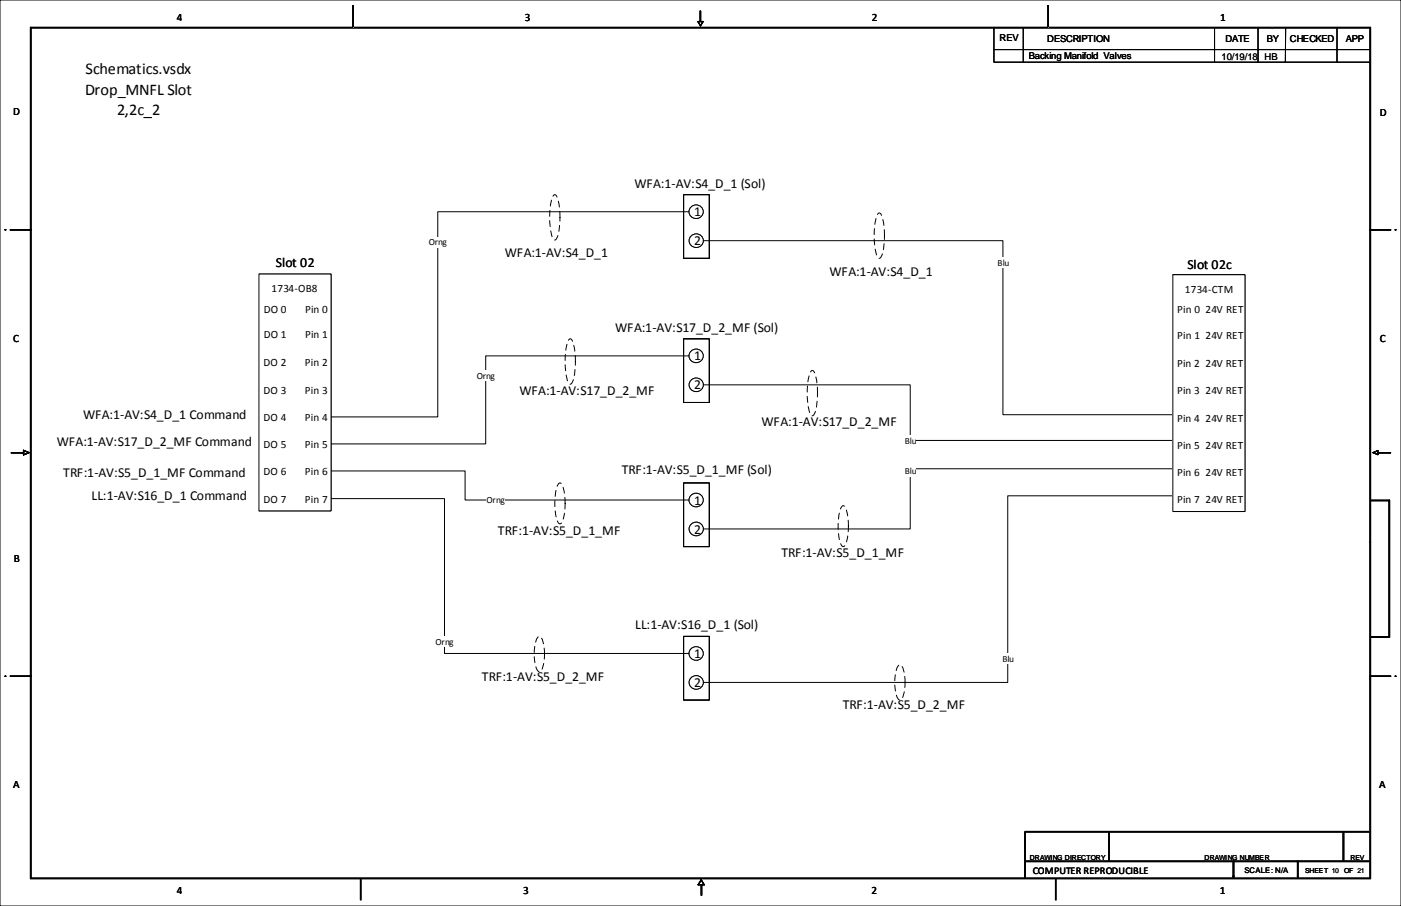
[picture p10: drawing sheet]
<svg xmlns="http://www.w3.org/2000/svg" width="432mm" height="279mm" viewBox="0 0 432 279" stroke-linecap="round" stroke-linejoin="round" font-family="sans-serif">
<path d="M0 0h431.8v279.4h-431.8zM210.7 148.9h7.9v19.7h-7.9z" fill="none" stroke="#000" stroke-width=".31"/>
<circle cx="214.6" cy="163.1" r="2.13" fill="#fff"/>
<circle cx="214.6" cy="163.1" r="2.13" fill="none" stroke="#000" stroke-width=".31"/>
<circle cx="214.6" cy="154.2" r="2.13" fill="#fff"/>
<g fill="none" stroke="#000" stroke-width=".31">
<path d="M210.7 148.9h7.9v19.7h-7.9z"/>
<circle cx="214.6" cy="154.2" r="2.13"/>
</g>
<circle cx="214.6" cy="163.1" r="2.13" fill="#fff"/>
<circle cx="214.6" cy="163.1" r="2.13" fill="none" stroke="#000" stroke-width=".31"/>
<circle cx="214.6" cy="154.2" r="2.13" fill="#fff"/>
<g fill="none" stroke="#000" stroke-width=".31">
<path d="M102 145.2h41.3v9h69.1"/>
<circle cx="214.6" cy="154.2" r="2.13"/>
</g>
<path d="M149.9 152.5h5.7v3.4h-5.7z" fill-rule="evenodd" fill="#fff"/>
<path d="M361.5 144.6h-81v18.5h-63.7" fill="none" stroke="#000" stroke-width=".31"/>
<path d="M278.7 143.6h3.7v3.4h-3.7z" fill-rule="evenodd" fill="#fff"/>
<path d="M210.7 104.5h7.9v19.6h-7.9z" fill="none" stroke="#000" stroke-width=".31"/>
<circle cx="214.6" cy="118.7" r="2.13" fill="#fff"/>
<circle cx="214.6" cy="118.7" r="2.13" fill="none" stroke="#000" stroke-width=".31"/>
<circle cx="214.6" cy="109.7" r="2.13" fill="#fff"/>
<g fill="none" stroke="#000" stroke-width=".31">
<path d="M210.7 104.5h7.9v19.6h-7.9z"/>
<circle cx="214.6" cy="109.7" r="2.13"/>
</g>
<circle cx="214.6" cy="118.7" r="2.13" fill="#fff"/>
<circle cx="214.6" cy="118.7" r="2.13" fill="none" stroke="#000" stroke-width=".31"/>
<circle cx="214.6" cy="109.7" r="2.13" fill="#fff"/>
<g fill="none" stroke="#000" stroke-width=".31">
<path d="M212.4 109.7h-62.7v27.2h-47.7"/>
<circle cx="214.6" cy="109.7" r="2.13"/>
</g>
<path d="M146.9 114.1h5.6v3.4h-5.6z" fill-rule="evenodd" fill="#fff"/>
<path d="M210.7 60h7.9v19.7h-7.9z" fill="none" stroke="#000" stroke-width=".31"/>
<circle cx="214.6" cy="74.2" r="2.13" fill="#fff"/>
<circle cx="214.6" cy="74.2" r="2.13" fill="none" stroke="#000" stroke-width=".31"/>
<circle cx="214.6" cy="65.3" r="2.13" fill="#fff"/>
<g fill="none" stroke="#000" stroke-width=".31">
<path d="M210.7 60h7.9v19.7h-7.9z"/>
<circle cx="214.6" cy="65.3" r="2.13"/>
</g>
<circle cx="214.6" cy="74.2" r="2.13" fill="#fff"/>
<circle cx="214.6" cy="74.2" r="2.13" fill="none" stroke="#000" stroke-width=".31"/>
<circle cx="214.6" cy="65.3" r="2.13" fill="#fff"/>
<g fill="none" stroke="#000" stroke-width=".31">
<path d="M212.4 65.3h-77.5v63.3h-32.9"/>
<circle cx="214.6" cy="65.3" r="2.13"/>
</g>
<path d="M132.1 73h5.7v3.3h-5.7z" fill-rule="evenodd" fill="#fff"/>
<path d="M216.8 74.2h92.3v53.7h52.4" fill="none" stroke="#000" stroke-width=".31"/>
<path d="M307.3 79.4h3.6v3.4h-3.6z" fill-rule="evenodd" fill="#fff"/>
<path d="M210.7 196.3h7.9v19.6h-7.9z" fill="none" stroke="#000" stroke-width=".31"/>
<circle cx="214.6" cy="210.5" r="2.13" fill="#fff"/>
<circle cx="214.6" cy="210.5" r="2.13" fill="none" stroke="#000" stroke-width=".31"/>
<circle cx="214.6" cy="201.5" r="2.13" fill="#fff"/>
<g fill="none" stroke="#000" stroke-width=".31">
<path d="M210.7 196.3h7.9v19.6h-7.9z"/>
<circle cx="214.6" cy="201.5" r="2.13"/>
</g>
<circle cx="214.6" cy="210.5" r="2.13" fill="#fff"/>
<circle cx="214.6" cy="210.5" r="2.13" fill="none" stroke="#000" stroke-width=".31"/>
<circle cx="214.6" cy="201.5" r="2.13" fill="#fff"/>
<g fill="none" stroke="#000" stroke-width=".31">
<path d="M102 153.8h35v47.7h75.4"/>
<circle cx="214.6" cy="201.5" r="2.13"/>
</g>
<path d="M134.2 196.2h5.6v3.3h-5.6z" fill-rule="evenodd" fill="#fff"/>
<path d="M361.5 152.9h-50.9v57.6h-93.8" fill="none" stroke="#000" stroke-width=".31"/>
<g fill="#fff">
<path d="M308.8 201.5h3.6v3.3h-3.6z" fill-rule="evenodd"/>
<path d="M9.4 8.4v262.6l.2-.2v-262.2zM9.4 8.4l.2 .2h412.6l.2-.2zM422.2 8.6v262.2l.2 .2v-262.6zM9.4 271h413l-.2-.2h-412.6z" fill-rule="evenodd"/>
</g>
<path d="M9.4 8.4l.2 .2v262.2l-.2 .2zM9.4 8.4h413l-.2 .2h-412.6zM422.2 8.6l.2-.2v262.6l-.2-.2zM9.4 271l.2-.2h412.6l.2 .2z" fill="none" stroke="#000" stroke-width=".31"/>
<path d="M9.4 8.5h.1M9.4 8.6h.1M9.5 8.4h.1M9.5 8.6h.1M9.6 8.5h.1M9.5 8.5h.1" fill="none" stroke="#000" stroke-width=".31"/>
<path d="M3.2 208.5h6.3v.1h-6.3z" fill-rule="evenodd" fill="#fff"/>
<path d="M3.2 208.5h6.3v.1h-6.3z" fill="none" stroke="#000" stroke-width=".31"/>
<path d="M9.4 208.5h.1M9.4 208.6h.1M9.5 208.5h.1M9.5 208.6h.1M9.6 208.5h.1" fill="none" stroke="#000" stroke-width=".31"/>
<path d="M1.6 208.5h.1M1.6 208.6h.1M1.7 208.5h.1M1.7 208.6h.1M1.8 208.6h.1M1.8 208.5h.1" fill="none" stroke="#000" stroke-width=".31"/>
<path d="M3.2 70.8h6.3v.2h-6.3z" fill-rule="evenodd" fill="#fff"/>
<path d="M3.2 70.8h6.3v.2h-6.3z" fill="none" stroke="#000" stroke-width=".31"/>
<path d="M9.4 70.9h.1M9.5 70.8h.1M9.4 70.8h.1M9.5 71h.1M9.5 70.9h.1M9.6 70.9h.1" fill="none" stroke="#000" stroke-width=".31"/>
<path d="M1.6 70.9h.1M1.7 70.8h.1M1.6 70.8h.1M1.7 71h.1M1.8 70.9h.1M1.8 70.8h.1" fill="none" stroke="#000" stroke-width=".31"/>
<path d="M108.7 1.9h.2v6.5h-.2z" fill-rule="evenodd" fill="#fff"/>
<path d="M108.7 1.9h.2v6.5h-.2z" fill="none" stroke="#000" stroke-width=".31"/>
<path d="M108.7 1.9h.1M108.8 2h.1M108.8 1.8h.1M108.9 2h.1M108.9 1.9h.1M108.9 1.8h.1" fill="none" stroke="#000" stroke-width=".31"/>
<path d="M215.8 3.4h.2v3.2h-.2z" fill-rule="evenodd" fill="#fff"/>
<path d="M215.8 3.4h.2v3.2h-.2z" fill="none" stroke="#000" stroke-width=".31"/>
<path d="M216.6 6.7l-.7 1.3zM215.1 6.6h1.6zM215.1 6.6l.8 1.4z" fill-rule="evenodd" fill="#fff"/>
<path d="M215.1 6.6h1.6zM215.1 6.6l.8 1.4zM216.6 6.7l-.7 1.3z" fill="none" stroke="#000" stroke-width=".31"/>
<path d="M323 1.9h.1v6.5h-.1z" fill-rule="evenodd" fill="#fff"/>
<path d="M323 1.9h.1v6.5h-.1z" fill="none" stroke="#000" stroke-width=".31"/>
<path d="M323 1.9h.1M323 2h.1M323.1 1.8h.1M323 1.8h.1M323.1 2h.1M323.1 1.9h.1" fill="none" stroke="#000" stroke-width=".31"/>
<path d="M422.3 70.8h6.3v.2h-6.3z" fill-rule="evenodd" fill="#fff"/>
<path d="M422.3 70.8h6.3v.2h-6.3z" fill="none" stroke="#000" stroke-width=".31"/>
<path d="M422.2 70.9h.1M422.3 70.9h.1M422.3 70.8h.1M422.3 71h.1M422.4 70.9h.1M422.4 70.8h.1" fill="none" stroke="#000" stroke-width=".31"/>
<path d="M430 70.9h.1M430.1 70.8h.1M430 70.8h.1M430.1 71h.1M430.2 70.9h.1M430.2 70.8h.1" fill="none" stroke="#000" stroke-width=".31"/>
<path d="M422.3 208.5h6.3v.1h-6.3z" fill-rule="evenodd" fill="#fff"/>
<path d="M422.3 208.5h6.3v.1h-6.3z" fill="none" stroke="#000" stroke-width=".31"/>
<path d="M422.2 208.5h.1M422.3 208.6h.1M422.3 208.5h.1M422.4 208.6h.1M422.4 208.5h.1" fill="none" stroke="#000" stroke-width=".31"/>
<path d="M430 208.5h.1M430 208.6h.1M430.1 208.5h.1M430.1 208.6h.1M430.2 208.6h.1M430.2 208.5h.1" fill="none" stroke="#000" stroke-width=".31"/>
<path d="M422.4 196.4v.1h5.9l-.2-.1zM428.1 154.4v42l.2 .1v-42.2zM422.4 154.3v.1h5.7l.2-.1z" fill-rule="evenodd" fill="#fff"/>
<path d="M422.4 154.3h5.9l-.2 .1h-5.7zM428.1 154.4l.2-.1v42.2l-.2-.1zM422.4 196.4h5.7l.2 .1h-5.9z" fill="none" stroke="#000" stroke-width=".31"/>
<path d="M422.2 167.2h.1M422.3 167.3h.1M422.3 167.2h.1M422.4 167.3h.1M422.4 167.2h.1" fill="none" stroke="#000" stroke-width=".31"/>
<path d="M422.2 209.3h.1M422.3 209.4h.1M422.3 209.3h.1M422.4 209.4h.1M422.4 209.3h.1" fill="none" stroke="#000" stroke-width=".31"/>
<path d="M3.5 139.6h3.8v.1h-3.8z" fill-rule="evenodd" fill="#fff"/>
<path d="M3.5 139.6h3.8v.1h-3.8z" fill="none" stroke="#000" stroke-width=".31"/>
<path d="M7.2 138.8l1.8 .8zM7.2 138.8v1.5zM7.3 140.2l1.7-.6z" fill-rule="evenodd" fill="#fff"/>
<path d="M7.2 138.8l1.8 .8zM7.2 138.8v1.5zM7.3 140.2l1.7-.6z" fill="none" stroke="#000" stroke-width=".31"/>
<path d="M216.1 272.9h.2v3.2h-.2z" fill-rule="evenodd" fill="#fff"/>
<path d="M216.1 272.9h.2v3.2h-.2z" fill="none" stroke="#000" stroke-width=".31"/>
<path d="M216.1 271.3l-1 1.6zM215.1 272.9h2zM216.1 271.3l1 1.6z" fill-rule="evenodd" fill="#fff"/>
<path d="M215.1 272.9h2zM216.1 271.3l-1 1.6zM216.1 271.3l1 1.6z" fill="none" stroke="#000" stroke-width=".31"/>
<path d="M424.7 139.6h3.9v.1h-3.9z" fill-rule="evenodd" fill="#fff"/>
<path d="M424.7 139.6h3.9v.1h-3.9z" fill="none" stroke="#000" stroke-width=".31"/>
<path d="M423.1 139.6l1.6 .6zM424.7 138.9v1.3zM423.1 139.6l1.6-.7z" fill-rule="evenodd" fill="#fff"/>
<path d="M423.1 139.6l1.6 .6zM423.1 139.6l1.6-.7zM424.7 138.9v1.3z" fill="none" stroke="#000" stroke-width=".31"/>
<path d="M399.9 265.7h.2v5h-.2z" fill-rule="evenodd" fill="#fff"/>
<path d="M399.9 265.7h.2v5h-.2z" fill="none" stroke="#000" stroke-width=".31"/>
<path d="M399.9 265.7h.1M399.9 265.8h.1M400 265.6h.1M399.9 265.6h.1M400 265.8h.1M400.1 265.8h.1M400.1 265.7h.1M400.1 265.6h.1" fill="none" stroke="#000" stroke-width=".31"/>
<path d="M399.9 265.7h.1M399.9 270.3h.1M399.9 265.8h.1M400 265.6h.1M399.9 265.6h.1M400 270.3h.1M400 265.8h.1M400.1 265.8h.1M400.1 265.7h.1M400.1 265.6h.1M400.1 270.3h.1" fill="none" stroke="#000" stroke-width=".31"/>
<path d="M380.1 265.7h.2v5h-.2z" fill-rule="evenodd" fill="#fff"/>
<path d="M380.1 265.7h.2v5h-.2z" fill="none" stroke="#000" stroke-width=".31"/>
<path d="M380.1 265.7h.1M380.1 265.8h.1M380.2 265.6h.1M380.1 265.6h.1M380.2 265.8h.1M380.3 265.7h.1" fill="none" stroke="#000" stroke-width=".31"/>
<path d="M380.1 265.7h.1M380.1 265.8h.1M380.2 265.6h.1M380.1 265.6h.1M380.2 265.8h.1M380.3 265.7h.1" fill="none" stroke="#000" stroke-width=".31"/>
<path d="M380.1 270.2h.1M380.1 270.3h.1M380.2 270.1h.1M380.2 270.3h.1M380.3 270.2h.1M380.2 270.2h.1" fill="none" stroke="#000" stroke-width=".31"/>
<path d="M380.1 270.2h.1M380.1 270.3h.1M380.2 270.1h.1M380.2 270.3h.1M380.3 270.2h.1M380.2 270.2h.1" fill="none" stroke="#000" stroke-width=".31"/>
<path d="M315.8 256.4h106.3v.2h-106.3z" fill-rule="evenodd" fill="#fff"/>
<path d="M315.8 256.4h106.3v.2h-106.3z" fill="none" stroke="#000" stroke-width=".31"/>
<path d="M316 265.5h106.1v.2h-106.1z" fill-rule="evenodd" fill="#fff"/>
<path d="M316 265.5h106.1v.2h-106.1z" fill="none" stroke="#000" stroke-width=".31"/>
<path d="M341.7 256.6h.2v8.9h-.2z" fill-rule="evenodd" fill="#fff"/>
<path d="M341.7 256.6h.2v8.9h-.2z" fill="none" stroke="#000" stroke-width=".31"/>
<path d="M413.9 256.8h.3v8.7h-.3z" fill-rule="evenodd" fill="#fff"/>
<path d="M413.9 256.8h.3v8.7h-.3z" fill="none" stroke="#000" stroke-width=".31"/>
<path d="M392.1 8.6h.1M392.2 8.5h.1M392.1 8.5h.1M392.2 8.7h.1M392.2 8.6h.1M392.3 8.6h.1" fill="none" stroke="#00f" stroke-width=".31"/>
<path d="M392.1 8.6h.1M392.2 8.5h.1M392.1 8.5h.1M392.2 8.7h.1M392.2 8.6h.1M392.3 8.6h.1" fill="none" stroke="#00f" stroke-width=".31"/>
<path d="M306.3 8.7v6.6h116.1M306.3 15.3v3.9h115.9M315.4 8.5v10.7M374.3 8.5v10.7M387.7 8.6v10.6M396.2 8.5v10.7M412.1 8.4v10.8" fill="none" stroke="#000" stroke-width=".31"/>
<path d="M315.8 256.4h.2v14.4h-.2z" fill-rule="evenodd" fill="#fff"/>
<path d="M315.8 256.4h.2v14.4h-.2z" fill="none" stroke="#000" stroke-width=".31"/>
<path d="M9.4 8.4v262.6l.2-.2v-262.2zM9.4 8.4l.2 .2h412.6l.2-.2zM422.2 8.6v262.2l.2 .2v-262.6zM9.4 271h413l-.2-.2h-412.6z" fill-rule="evenodd" fill="#fff"/>
<path d="M9.4 8.4l.2 .2v262.2l-.2 .2zM9.4 8.4h413l-.2 .2h-412.6zM422.2 8.6l.2-.2v262.6l-.2-.2zM9.4 271l.2-.2h412.6l.2 .2z" fill="none" stroke="#000" stroke-width=".31"/>
<path d="M9.4 8.5h.1M9.4 8.6h.1M9.5 8.4h.1M9.5 8.6h.1M9.6 8.5h.1M9.5 8.5h.1" fill="none" stroke="#000" stroke-width=".31"/>
<path d="M3.2 208.5h6.3v.1h-6.3z" fill-rule="evenodd" fill="#fff"/>
<path d="M3.2 208.5h6.3v.1h-6.3z" fill="none" stroke="#000" stroke-width=".31"/>
<path d="M9.4 208.5h.1M9.4 208.6h.1M9.5 208.5h.1M9.5 208.6h.1M9.6 208.5h.1" fill="none" stroke="#000" stroke-width=".31"/>
<path d="M1.6 208.5h.1M1.6 208.6h.1M1.7 208.5h.1M1.7 208.6h.1M1.8 208.6h.1M1.8 208.5h.1" fill="none" stroke="#000" stroke-width=".31"/>
<path d="M3.2 70.8h6.3v.2h-6.3z" fill-rule="evenodd" fill="#fff"/>
<path d="M3.2 70.8h6.3v.2h-6.3z" fill="none" stroke="#000" stroke-width=".31"/>
<path d="M9.4 70.9h.1M9.5 70.8h.1M9.4 70.8h.1M9.5 71h.1M9.5 70.9h.1M9.6 70.9h.1" fill="none" stroke="#000" stroke-width=".31"/>
<path d="M1.6 70.9h.1M1.7 70.8h.1M1.6 70.8h.1M1.7 71h.1M1.8 70.9h.1M1.8 70.8h.1" fill="none" stroke="#000" stroke-width=".31"/>
<path d="M108.7 1.9h.2v6.5h-.2z" fill-rule="evenodd" fill="#fff"/>
<path d="M108.7 1.9h.2v6.5h-.2z" fill="none" stroke="#000" stroke-width=".31"/>
<path d="M108.7 1.9h.1M108.8 2h.1M108.8 1.8h.1M108.9 2h.1M108.9 1.9h.1M108.9 1.8h.1" fill="none" stroke="#000" stroke-width=".31"/>
<path d="M215.8 3.4h.2v3.2h-.2z" fill-rule="evenodd" fill="#fff"/>
<path d="M215.8 3.4h.2v3.2h-.2z" fill="none" stroke="#000" stroke-width=".31"/>
<path d="M216.6 6.7l-.7 1.3zM215.1 6.6h1.6zM215.1 6.6l.8 1.4z" fill-rule="evenodd" fill="#fff"/>
<path d="M215.1 6.6h1.6zM215.1 6.6l.8 1.4zM216.6 6.7l-.7 1.3z" fill="none" stroke="#000" stroke-width=".31"/>
<path d="M323 1.9h.1v6.5h-.1z" fill-rule="evenodd" fill="#fff"/>
<path d="M323 1.9h.1v6.5h-.1z" fill="none" stroke="#000" stroke-width=".31"/>
<path d="M323 1.9h.1M323 2h.1M323.1 1.8h.1M323 1.8h.1M323.1 2h.1M323.1 1.9h.1" fill="none" stroke="#000" stroke-width=".31"/>
<path d="M422.3 70.8h6.3v.2h-6.3z" fill-rule="evenodd" fill="#fff"/>
<path d="M422.3 70.8h6.3v.2h-6.3z" fill="none" stroke="#000" stroke-width=".31"/>
<path d="M422.2 70.9h.1M422.3 70.9h.1M422.3 70.8h.1M422.3 71h.1M422.4 70.9h.1M422.4 70.8h.1" fill="none" stroke="#000" stroke-width=".31"/>
<path d="M430 70.9h.1M430.1 70.8h.1M430 70.8h.1M430.1 71h.1M430.2 70.9h.1M430.2 70.8h.1" fill="none" stroke="#000" stroke-width=".31"/>
<path d="M422.3 208.5h6.3v.1h-6.3z" fill-rule="evenodd" fill="#fff"/>
<path d="M422.3 208.5h6.3v.1h-6.3z" fill="none" stroke="#000" stroke-width=".31"/>
<path d="M422.2 208.5h.1M422.3 208.6h.1M422.3 208.5h.1M422.4 208.6h.1M422.4 208.5h.1" fill="none" stroke="#000" stroke-width=".31"/>
<path d="M430 208.5h.1M430 208.6h.1M430.1 208.5h.1M430.1 208.6h.1M430.2 208.6h.1M430.2 208.5h.1" fill="none" stroke="#000" stroke-width=".31"/>
<path d="M422.4 196.4v.1h5.9l-.2-.1zM428.1 154.4v42l.2 .1v-42.2zM422.4 154.3v.1h5.7l.2-.1z" fill-rule="evenodd" fill="#fff"/>
<path d="M422.4 154.3h5.9l-.2 .1h-5.7zM428.1 154.4l.2-.1v42.2l-.2-.1zM422.4 196.4h5.7l.2 .1h-5.9z" fill="none" stroke="#000" stroke-width=".31"/>
<path d="M422.2 167.2h.1M422.3 167.3h.1M422.3 167.2h.1M422.4 167.3h.1M422.4 167.2h.1" fill="none" stroke="#000" stroke-width=".31"/>
<path d="M422.2 209.3h.1M422.3 209.4h.1M422.3 209.3h.1M422.4 209.4h.1M422.4 209.3h.1" fill="none" stroke="#000" stroke-width=".31"/>
<path d="M3.5 139.6h3.8v.1h-3.8z" fill-rule="evenodd" fill="#fff"/>
<path d="M3.5 139.6h3.8v.1h-3.8z" fill="none" stroke="#000" stroke-width=".31"/>
<path d="M7.2 138.8l1.8 .8zM7.2 138.8v1.5zM7.3 140.2l1.7-.6z" fill-rule="evenodd" fill="#fff"/>
<path d="M7.2 138.8l1.8 .8zM7.2 138.8v1.5zM7.3 140.2l1.7-.6z" fill="none" stroke="#000" stroke-width=".31"/>
<path d="M216.1 272.9h.2v3.2h-.2z" fill-rule="evenodd" fill="#fff"/>
<path d="M216.1 272.9h.2v3.2h-.2z" fill="none" stroke="#000" stroke-width=".31"/>
<path d="M216.1 271.3l-1 1.6zM215.1 272.9h2zM216.1 271.3l1 1.6z" fill-rule="evenodd" fill="#fff"/>
<path d="M215.1 272.9h2zM216.1 271.3l-1 1.6zM216.1 271.3l1 1.6z" fill="none" stroke="#000" stroke-width=".31"/>
<path d="M424.7 139.6h3.9v.1h-3.9z" fill-rule="evenodd" fill="#fff"/>
<path d="M424.7 139.6h3.9v.1h-3.9z" fill="none" stroke="#000" stroke-width=".31"/>
<path d="M423.1 139.6l1.6 .6zM424.7 138.9v1.3zM423.1 139.6l1.6-.7z" fill-rule="evenodd" fill="#fff"/>
<path d="M423.1 139.6l1.6 .6zM423.1 139.6l1.6-.7zM424.7 138.9v1.3z" fill="none" stroke="#000" stroke-width=".31"/>
<path d="M399.9 265.7h.2v5h-.2z" fill-rule="evenodd" fill="#fff"/>
<path d="M399.9 265.7h.2v5h-.2z" fill="none" stroke="#000" stroke-width=".31"/>
<path d="M399.9 265.7h.1M399.9 270.3h.1M399.9 265.8h.1M400 265.6h.1M399.9 265.6h.1M400 270.3h.1M400 265.8h.1M400.1 265.8h.1M400.1 265.7h.1M400.1 265.6h.1M400.1 270.3h.1" fill="none" stroke="#000" stroke-width=".31"/>
<path d="M380.1 265.7h.2v5h-.2z" fill-rule="evenodd" fill="#fff"/>
<path d="M380.1 265.7h.2v5h-.2z" fill="none" stroke="#000" stroke-width=".31"/>
<path d="M380.1 265.7h.1M380.1 265.8h.1M380.2 265.6h.1M380.1 265.6h.1M380.2 265.8h.1M380.3 265.7h.1" fill="none" stroke="#000" stroke-width=".31"/>
<path d="M380.1 270.2h.1M380.1 270.3h.1M380.2 270.1h.1M380.2 270.3h.1M380.3 270.2h.1M380.2 270.2h.1" fill="none" stroke="#000" stroke-width=".31"/>
<path d="M315.8 256.4h106.3v.2h-106.3z" fill-rule="evenodd" fill="#fff"/>
<path d="M315.8 256.4h106.3v.2h-106.3z" fill="none" stroke="#000" stroke-width=".31"/>
<path d="M316 265.5h106.1v.2h-106.1z" fill-rule="evenodd" fill="#fff"/>
<path d="M316 265.5h106.1v.2h-106.1z" fill="none" stroke="#000" stroke-width=".31"/>
<path d="M341.7 256.6h.2v8.9h-.2z" fill-rule="evenodd" fill="#fff"/>
<path d="M341.7 256.6h.2v8.9h-.2z" fill="none" stroke="#000" stroke-width=".31"/>
<path d="M413.9 256.8h.3v8.7h-.3z" fill-rule="evenodd" fill="#fff"/>
<path d="M413.9 256.8h.3v8.7h-.3z" fill="none" stroke="#000" stroke-width=".31"/>
<path d="M392.1 8.6h.1M392.2 8.5h.1M392.1 8.5h.1M392.2 8.7h.1M392.2 8.6h.1M392.3 8.6h.1" fill="none" stroke="#00f" stroke-width=".31"/>
<path d="M306.3 8.7v6.6h116.1M306.3 15.3v3.9h115.9M315.4 8.5v10.7M374.3 8.5v10.7M387.7 8.6v10.6M396.2 8.5v10.7M412.1 8.4v10.8" fill="none" stroke="#000" stroke-width=".31"/>
<path d="M315.8 256.4h.2v14.4h-.2z" fill-rule="evenodd" fill="#fff"/>
<path d="M315.8 256.4h.2v14.4h-.2z" fill="none" stroke="#000" stroke-width=".31"/>
<g fill="#fff">
<path d="M22.1 16.6h41.2v9.5h-41.2z" fill-rule="evenodd"/>
<path d="M22.1 26.1h41.2v9.5h-41.2z" fill-rule="evenodd"/>
<path d="M111.1 271.1h.2v6.5h-.2z" fill-rule="evenodd"/>
</g>
<path d="M111.1 271.1h.2v6.5h-.2z" fill="none" stroke="#000" stroke-width=".31"/>
<path d="M325.3 271.1h.2v6.5h-.2z" fill-rule="evenodd" fill="#fff"/>
<path d="M325.3 271.1h.2v6.5h-.2z" fill="none" stroke="#000" stroke-width=".31"/>
<path d="M9.4 8.4v262.6l.2-.2v-262.2zM9.4 8.4l.2 .2h412.6l.2-.2zM422.2 8.6v262.2l.2 .2v-262.6zM9.4 271h413l-.2-.2h-412.6z" fill-rule="evenodd" fill="#fff"/>
<path d="M9.4 8.4l.2 .2v262.2l-.2 .2zM9.4 8.4h413l-.2 .2h-412.6zM422.2 8.6l.2-.2v262.6l-.2-.2zM9.4 271l.2-.2h412.6l.2 .2z" fill="none" stroke="#000" stroke-width=".31"/>
<path d="M9.4 8.5h.1M9.4 8.6h.1M9.5 8.4h.1M9.5 8.6h.1M9.6 8.5h.1M9.5 8.5h.1" fill="none" stroke="#000" stroke-width=".31"/>
<path d="M3.2 208.5h6.3v.1h-6.3z" fill-rule="evenodd" fill="#fff"/>
<path d="M3.2 208.5h6.3v.1h-6.3z" fill="none" stroke="#000" stroke-width=".31"/>
<path d="M9.4 208.5h.1M9.4 208.6h.1M9.5 208.5h.1M9.5 208.6h.1M9.6 208.5h.1" fill="none" stroke="#000" stroke-width=".31"/>
<path d="M1.6 208.5h.1M1.6 208.6h.1M1.7 208.5h.1M1.7 208.6h.1M1.8 208.6h.1M1.8 208.5h.1" fill="none" stroke="#000" stroke-width=".31"/>
<path d="M3.2 70.8h6.3v.2h-6.3z" fill-rule="evenodd" fill="#fff"/>
<path d="M3.2 70.8h6.3v.2h-6.3z" fill="none" stroke="#000" stroke-width=".31"/>
<path d="M9.4 70.9h.1M9.5 70.8h.1M9.4 70.8h.1M9.5 71h.1M9.5 70.9h.1M9.6 70.9h.1" fill="none" stroke="#000" stroke-width=".31"/>
<path d="M1.6 70.9h.1M1.7 70.8h.1M1.6 70.8h.1M1.7 71h.1M1.8 70.9h.1M1.8 70.8h.1" fill="none" stroke="#000" stroke-width=".31"/>
<path d="M108.7 1.9h.2v6.5h-.2z" fill-rule="evenodd" fill="#fff"/>
<path d="M108.7 1.9h.2v6.5h-.2z" fill="none" stroke="#000" stroke-width=".31"/>
<path d="M108.7 1.9h.1M108.8 2h.1M108.8 1.8h.1M108.9 2h.1M108.9 1.9h.1M108.9 1.8h.1" fill="none" stroke="#000" stroke-width=".31"/>
<path d="M215.8 3.4h.2v3.2h-.2z" fill-rule="evenodd" fill="#fff"/>
<path d="M215.8 3.4h.2v3.2h-.2z" fill="none" stroke="#000" stroke-width=".31"/>
<path d="M216.6 6.7l-.7 1.3zM215.1 6.6h1.6zM215.1 6.6l.8 1.4z" fill-rule="evenodd" fill="#fff"/>
<path d="M215.1 6.6h1.6zM215.1 6.6l.8 1.4zM216.6 6.7l-.7 1.3z" fill="none" stroke="#000" stroke-width=".31"/>
<path d="M323 1.9h.1v6.5h-.1z" fill-rule="evenodd" fill="#fff"/>
<path d="M323 1.9h.1v6.5h-.1z" fill="none" stroke="#000" stroke-width=".31"/>
<path d="M323 1.9h.1M323 2h.1M323.1 1.8h.1M323 1.8h.1M323.1 2h.1M323.1 1.9h.1" fill="none" stroke="#000" stroke-width=".31"/>
<path d="M422.3 70.8h6.3v.2h-6.3z" fill-rule="evenodd" fill="#fff"/>
<path d="M422.3 70.8h6.3v.2h-6.3z" fill="none" stroke="#000" stroke-width=".31"/>
<path d="M422.2 70.9h.1M422.3 70.9h.1M422.3 70.8h.1M422.3 71h.1M422.4 70.9h.1M422.4 70.8h.1" fill="none" stroke="#000" stroke-width=".31"/>
<path d="M430 70.9h.1M430.1 70.8h.1M430 70.8h.1M430.1 71h.1M430.2 70.9h.1M430.2 70.8h.1" fill="none" stroke="#000" stroke-width=".31"/>
<path d="M422.3 208.5h6.3v.1h-6.3z" fill-rule="evenodd" fill="#fff"/>
<path d="M422.3 208.5h6.3v.1h-6.3z" fill="none" stroke="#000" stroke-width=".31"/>
<path d="M422.2 208.5h.1M422.3 208.6h.1M422.3 208.5h.1M422.4 208.6h.1M422.4 208.5h.1" fill="none" stroke="#000" stroke-width=".31"/>
<path d="M430 208.5h.1M430 208.6h.1M430.1 208.5h.1M430.1 208.6h.1M430.2 208.6h.1M430.2 208.5h.1" fill="none" stroke="#000" stroke-width=".31"/>
<path d="M422.4 196.4v.1h5.9l-.2-.1zM428.1 154.4v42l.2 .1v-42.2zM422.4 154.3v.1h5.7l.2-.1z" fill-rule="evenodd" fill="#fff"/>
<path d="M422.4 154.3h5.9l-.2 .1h-5.7zM428.1 154.4l.2-.1v42.2l-.2-.1zM422.4 196.4h5.7l.2 .1h-5.9z" fill="none" stroke="#000" stroke-width=".31"/>
<path d="M422.2 167.2h.1M422.3 167.3h.1M422.3 167.2h.1M422.4 167.3h.1M422.4 167.2h.1" fill="none" stroke="#000" stroke-width=".31"/>
<path d="M422.2 209.3h.1M422.3 209.4h.1M422.3 209.3h.1M422.4 209.4h.1M422.4 209.3h.1" fill="none" stroke="#000" stroke-width=".31"/>
<path d="M3.5 139.6h3.8v.1h-3.8z" fill-rule="evenodd" fill="#fff"/>
<path d="M3.5 139.6h3.8v.1h-3.8z" fill="none" stroke="#000" stroke-width=".31"/>
<path d="M7.2 138.8l1.8 .8zM7.2 138.8v1.5zM7.3 140.2l1.7-.6z" fill-rule="evenodd" fill="#fff"/>
<path d="M7.2 138.8l1.8 .8zM7.2 138.8v1.5zM7.3 140.2l1.7-.6z" fill="none" stroke="#000" stroke-width=".31"/>
<path d="M216.1 272.9h.2v3.2h-.2z" fill-rule="evenodd" fill="#fff"/>
<path d="M216.1 272.9h.2v3.2h-.2z" fill="none" stroke="#000" stroke-width=".31"/>
<path d="M216.1 271.3l-1 1.6zM215.1 272.9h2zM216.1 271.3l1 1.6z" fill-rule="evenodd" fill="#fff"/>
<path d="M215.1 272.9h2zM216.1 271.3l-1 1.6zM216.1 271.3l1 1.6z" fill="none" stroke="#000" stroke-width=".31"/>
<path d="M424.7 139.6h3.9v.1h-3.9z" fill-rule="evenodd" fill="#fff"/>
<path d="M424.7 139.6h3.9v.1h-3.9z" fill="none" stroke="#000" stroke-width=".31"/>
<path d="M423.1 139.6l1.6 .6zM424.7 138.9v1.3zM423.1 139.6l1.6-.7z" fill-rule="evenodd" fill="#fff"/>
<path d="M423.1 139.6l1.6 .6zM423.1 139.6l1.6-.7zM424.7 138.9v1.3z" fill="none" stroke="#000" stroke-width=".31"/>
<path d="M399.9 265.7h.2v5h-.2z" fill-rule="evenodd" fill="#fff"/>
<path d="M399.9 265.7h.2v5h-.2z" fill="none" stroke="#000" stroke-width=".31"/>
<path d="M399.9 265.7h.1M399.9 270.3h.1M399.9 265.8h.1M400 265.6h.1M399.9 265.6h.1M400 270.3h.1M400 265.8h.1M400.1 265.8h.1M400.1 265.7h.1M400.1 265.6h.1M400.1 270.3h.1" fill="none" stroke="#000" stroke-width=".31"/>
<path d="M380.1 265.7h.2v5h-.2z" fill-rule="evenodd" fill="#fff"/>
<path d="M380.1 265.7h.2v5h-.2z" fill="none" stroke="#000" stroke-width=".31"/>
<path d="M380.1 265.7h.1M380.1 265.8h.1M380.2 265.6h.1M380.1 265.6h.1M380.2 265.8h.1M380.3 265.7h.1" fill="none" stroke="#000" stroke-width=".31"/>
<path d="M380.1 270.2h.1M380.1 270.3h.1M380.2 270.1h.1M380.2 270.3h.1M380.3 270.2h.1M380.2 270.2h.1" fill="none" stroke="#000" stroke-width=".31"/>
<path d="M315.8 256.4h106.3v.2h-106.3z" fill-rule="evenodd" fill="#fff"/>
<path d="M315.8 256.4h106.3v.2h-106.3z" fill="none" stroke="#000" stroke-width=".31"/>
<path d="M316 265.5h106.1v.2h-106.1z" fill-rule="evenodd" fill="#fff"/>
<path d="M316 265.5h106.1v.2h-106.1z" fill="none" stroke="#000" stroke-width=".31"/>
<path d="M341.7 256.6h.2v8.9h-.2z" fill-rule="evenodd" fill="#fff"/>
<path d="M341.7 256.6h.2v8.9h-.2z" fill="none" stroke="#000" stroke-width=".31"/>
<path d="M413.9 256.8h.3v8.7h-.3z" fill-rule="evenodd" fill="#fff"/>
<path d="M413.9 256.8h.3v8.7h-.3z" fill="none" stroke="#000" stroke-width=".31"/>
<path d="M392.1 8.6h.1M392.2 8.5h.1M392.1 8.5h.1M392.2 8.7h.1M392.2 8.6h.1M392.3 8.6h.1" fill="none" stroke="#00f" stroke-width=".31"/>
<path d="M306.3 8.7v6.6h116.1M306.3 15.3v3.9h115.9M315.4 8.5v10.7M374.3 8.5v10.7M387.7 8.6v10.6M396.2 8.5v10.7M412.1 8.4v10.8" fill="none" stroke="#000" stroke-width=".31"/>
<path d="M315.8 256.4h.2v14.4h-.2z" fill-rule="evenodd" fill="#fff"/>
<path d="M315.8 256.4h.2v14.4h-.2z" fill="none" stroke="#000" stroke-width=".31"/>
<g fill="#fff">
<path d="M22.1 16.6h41.2v9.5h-41.2z" fill-rule="evenodd"/>
<path d="M22.1 26.1h41.2v9.5h-41.2z" fill-rule="evenodd"/>
<path d="M111.1 271.1h.2v6.5h-.2z" fill-rule="evenodd"/>
</g>
<path d="M111.1 271.1h.2v6.5h-.2z" fill="none" stroke="#000" stroke-width=".31"/>
<path d="M325.3 271.1h.2v6.5h-.2z" fill-rule="evenodd" fill="#fff"/>
<path d="M216.8 118.7h63.7v17.1h81M325.3 271.1h.2v6.5h-.2z" fill="none" stroke="#000" stroke-width=".31"/>
<g fill="#fff">
<path d="M278.7 134.1h3.7v3.4h-3.7z" fill-rule="evenodd"/>
<path d="M361.5 84.7h22.2v73h-22.2z" fill-rule="evenodd"/>
</g>
<path d="M361.5 84.7h22.2v73h-22.2z" fill="none" stroke="#000" stroke-width=".31"/>
<path d="M361.5 84.7h22.2v73h-22.2z" fill-rule="evenodd" fill="#fff"/>
<path d="M361.5 84.7h22.2v73h-22.2z" fill="none" stroke="#000" stroke-width=".31"/>
<path d="M170.7 60.1l.3-.1a4.1 4.1 0 0 1 1.4 3.5 21.1 21.1 0 0 1-.8 10.1l-.6 .4a4.1 4.1 0 0 1-1.4-3.4 21.1 21.1 0 0 1 .8-10.1zM270.7 65.8l.3-.1a4.1 4.1 0 0 1 1.4 3.4 21.1 21.1 0 0 1-.8 10.1l-.6 .5a4.1 4.1 0 0 1-1.4-3.5 21.1 21.1 0 0 1 .9-10.1zM175.5 104.6l.3-.1a4.1 4.1 0 0 1 1.3 3.4 21.1 21.1 0 0 1-.8 10.1l-.5 .5a4.1 4.1 0 0 1-1.4-3.5 21.1 21.1 0 0 1 .8-10.1zM250.1 114.3l.3-.1a4.1 4.1 0 0 1 1.3 3.5 21.1 21.1 0 0 1-.8 10.1l-.5 .4a4.1 4.1 0 0 1-1.4-3.4 21.1 21.1 0 0 1 .8-10.1zM172.3 149l.3-.1a3.5 3.5 0 0 1 1.4 3.2 17.2 17.2 0 0 1-.9 9.1l-.5 .4a3.5 3.5 0 0 1-1.4-3.2 17.3 17.3 0 0 1 .8-9.1zM259.6 156l.3-.1a3.5 3.5 0 0 1 1.4 3.2 17.2 17.2 0 0 1-.8 9.1l-.6 .4a3.5 3.5 0 0 1-1.4-3.2 17.3 17.3 0 0 1 .8-9.1zM165.9 196.4l.3-.1a3.6 3.6 0 0 1 1.5 3.3 12.8 12.8 0 0 1-.8 7.1l-.7 .4a3.6 3.6 0 0 1-1.4-3.3 12.8 12.8 0 0 1 .8-7.1zM277 205.1l.4-.1a3.6 3.6 0 0 1 1.4 3.3 12.8 12.8 0 0 1-.8 7.2l-.6 .4a3.6 3.6 0 0 1-1.5-3.3 12.8 12.8 0 0 1 .8-7.2z" fill="none" stroke="#000" stroke-width=".31" stroke-dasharray="1.9 1.3"/>
<path d="M79.8 84.5h22.2v73h-22.2z" fill-rule="evenodd" fill="#fff"/>
<path d="M79.8 84.5h22.2v73h-22.2z" fill="none" stroke="#000" stroke-width=".31"/>
<path d="M79.8 84.5h22.2v73h-22.2z" fill-rule="evenodd" fill="#fff"/>
<path d="M79.8 84.5h22.2v73h-22.2z" fill="none" stroke="#000" stroke-width=".31"/>
<g font-size="5">
<text x="26.4" y="22.9">Schematics.vsdx</text>
<text x="26.2" y="29.4">Drop_MNFL Slot</text>
<text x="36.1" y="35.3">2,2c_2</text>
</g>
<g font-size="4.2">
<text x="195.5" y="57.8">WFA:1-AV:S4_D_1 (Sol)</text>
<text x="213.9" y="66.6">1</text>
<text x="213.9" y="75.6">2</text>
<text x="85.1" y="82.4">Slot 02</text>
<text x="155.6" y="79.3">WFA:1-AV:S4_D_1</text>
<text x="366" y="82.9">Slot 02c</text>
<text x="255.7" y="85">WFA:1-AV:S4_D_1</text>
<text x="189.6" y="102.3">WFA:1-AV:S17_D_2_MF (Sol)</text>
<text x="213.9" y="111.1">1</text>
<text x="160.1" y="121.7">WFA:1-AV:S17_D_2_MF</text>
<text x="213.9" y="120.1">2</text>
<text x="25.6" y="129.2">WFA:1-AV:S4_D_1 Command</text>
<text x="234.7" y="131.5">WFA:1-AV:S17_D_2_MF</text>
<text x="17.5" y="137.6">WFA:1-AV:S17_D_2_MF Command</text>
<text x="19.5" y="147.1">TRF:1-AV:S5_D_1_MF Command</text>
<text x="191.6" y="146.1">TRF:1-AV:S5_D_1_MF (Sol)</text>
<text x="28.2" y="154.2">LL:1-AV:S16_D_1 Command</text>
<text x="213.9" y="155.6">1</text>
<text x="153.5" y="164.9">TRF:1-AV:S5_D_1_MF</text>
<text x="213.9" y="164.6">2</text>
<text x="240.8" y="171.9">TRF:1-AV:S5_D_1_MF</text>
<text x="195.8" y="194.1">LL:1-AV:S16_D_1 (Sol)</text>
<text x="213.9" y="203">1</text>
<text x="148.5" y="209.9">TRF:1-AV:S5_D_2_MF</text>
<text x="213.9" y="211.9">2</text>
<text x="259.7" y="218.7">TRF:1-AV:S5_D_2_MF</text>
</g>
<g font-size="3.4">
<text x="54.5" y="6.4">4</text>
<text x="161.7" y="6.4">3</text>
<text x="268.7" y="6.4">2</text>
<text x="376.1" y="6.4">1</text>
<text x="4" y="35.5">D</text>
<text x="425.3" y="35.8">D</text>
<text x="83.7" y="90.1">1734-OB8</text>
<text x="365.2" y="90.3">1734-CTM</text>
<text x="81.3" y="96.4">DO 0</text>
<text x="94" y="96.4">Pin 0</text>
<text x="362.8" y="96.6">Pin 0 24V RET</text>
<text x="4" y="105.6">C</text>
<text x="81.3" y="104.4">DO 1</text>
<text x="94" y="104.4">Pin 1</text>
<text x="362.8" y="104.6">Pin 1 24V RET</text>
<text x="425.3" y="105.6">C</text>
<text x="81.3" y="113">DO 2</text>
<text x="94" y="113">Pin 2</text>
<text x="362.8" y="113.2">Pin 2 24V RET</text>
<text x="81.3" y="121.4">DO 3</text>
<text x="94" y="121.4">Pin 3</text>
<text x="362.8" y="121.6">Pin 3 24V RET</text>
<text x="81.3" y="129.8">DO 4</text>
<text x="94" y="129.8">Pin 4</text>
<text x="362.8" y="130">Pin 4 24V RET</text>
<text x="81.3" y="138.2">DO 5</text>
<text x="94" y="138.2">Pin 5</text>
<text x="362.8" y="138.4">Pin 5 24V RET</text>
<text x="81.3" y="146.6">DO 6</text>
<text x="94" y="146.6">Pin 6</text>
<text x="362.8" y="146.8">Pin 6 24V RET</text>
<text x="81.3" y="155">DO 7</text>
<text x="94" y="155">Pin 7</text>
<text x="362.8" y="155.2">Pin 7 24V RET</text>
<text x="4.2" y="173.3">B</text>
<text x="4" y="243">A</text>
<text x="425.1" y="243">A</text>
<text x="54.5" y="275.6">4</text>
<text x="161.3" y="275.6">3</text>
<text x="268.6" y="275.6">2</text>
<text x="376" y="275.6">1</text>
</g>
<text font-size="3.2" x="318.3" y="269.7">COMPUTER REPRODUCIBLE</text>
<g font-size="2.9">
<text x="308.1" y="12.7">REV</text>
<text x="322.8" y="13.1">DESCRIPTION</text>
<text x="377.7" y="12.8">DATE</text>
<text x="390.4" y="13.1">BY</text>
<text x="397.5" y="13.1">CHECKED</text>
<text x="414.8" y="13">APP</text>
<text x="317.1" y="18.1">Backing Manifold Valves</text>
<text x="376.5" y="18.5">10/19/18</text>
<text x="389.7" y="18.5">HB</text>
<text x="132.2" y="75.6">Orng</text>
<text x="307.5" y="82">Blu</text>
<text x="147" y="116.8">Orng</text>
<text x="278.9" y="136.8">Blu</text>
<text x="278.9" y="146.2">Blu</text>
<text x="150" y="155.2">Orng</text>
<text x="134.2" y="198.9">Orng</text>
<text x="308.9" y="204.2">Blu</text>
</g>
<text font-size="2.4" x="383.5" y="269.3">SCALE: N/A</text>
<g font-size="2.1">
<text x="317.4" y="265.2">DRAWING DIRECTORY</text>
<text x="371.3" y="265.3">DRAWING NUMBER</text>
<text x="402.3" y="269.2">SHEET 10</text>
<text x="402.3" y="269.2">SHEET</text>
<text x="414.2" y="269.2">OF 21</text>
<text x="414.2" y="269.2">OF</text>
<text x="416.2" y="265.3">REV</text>
</g>
</svg>
